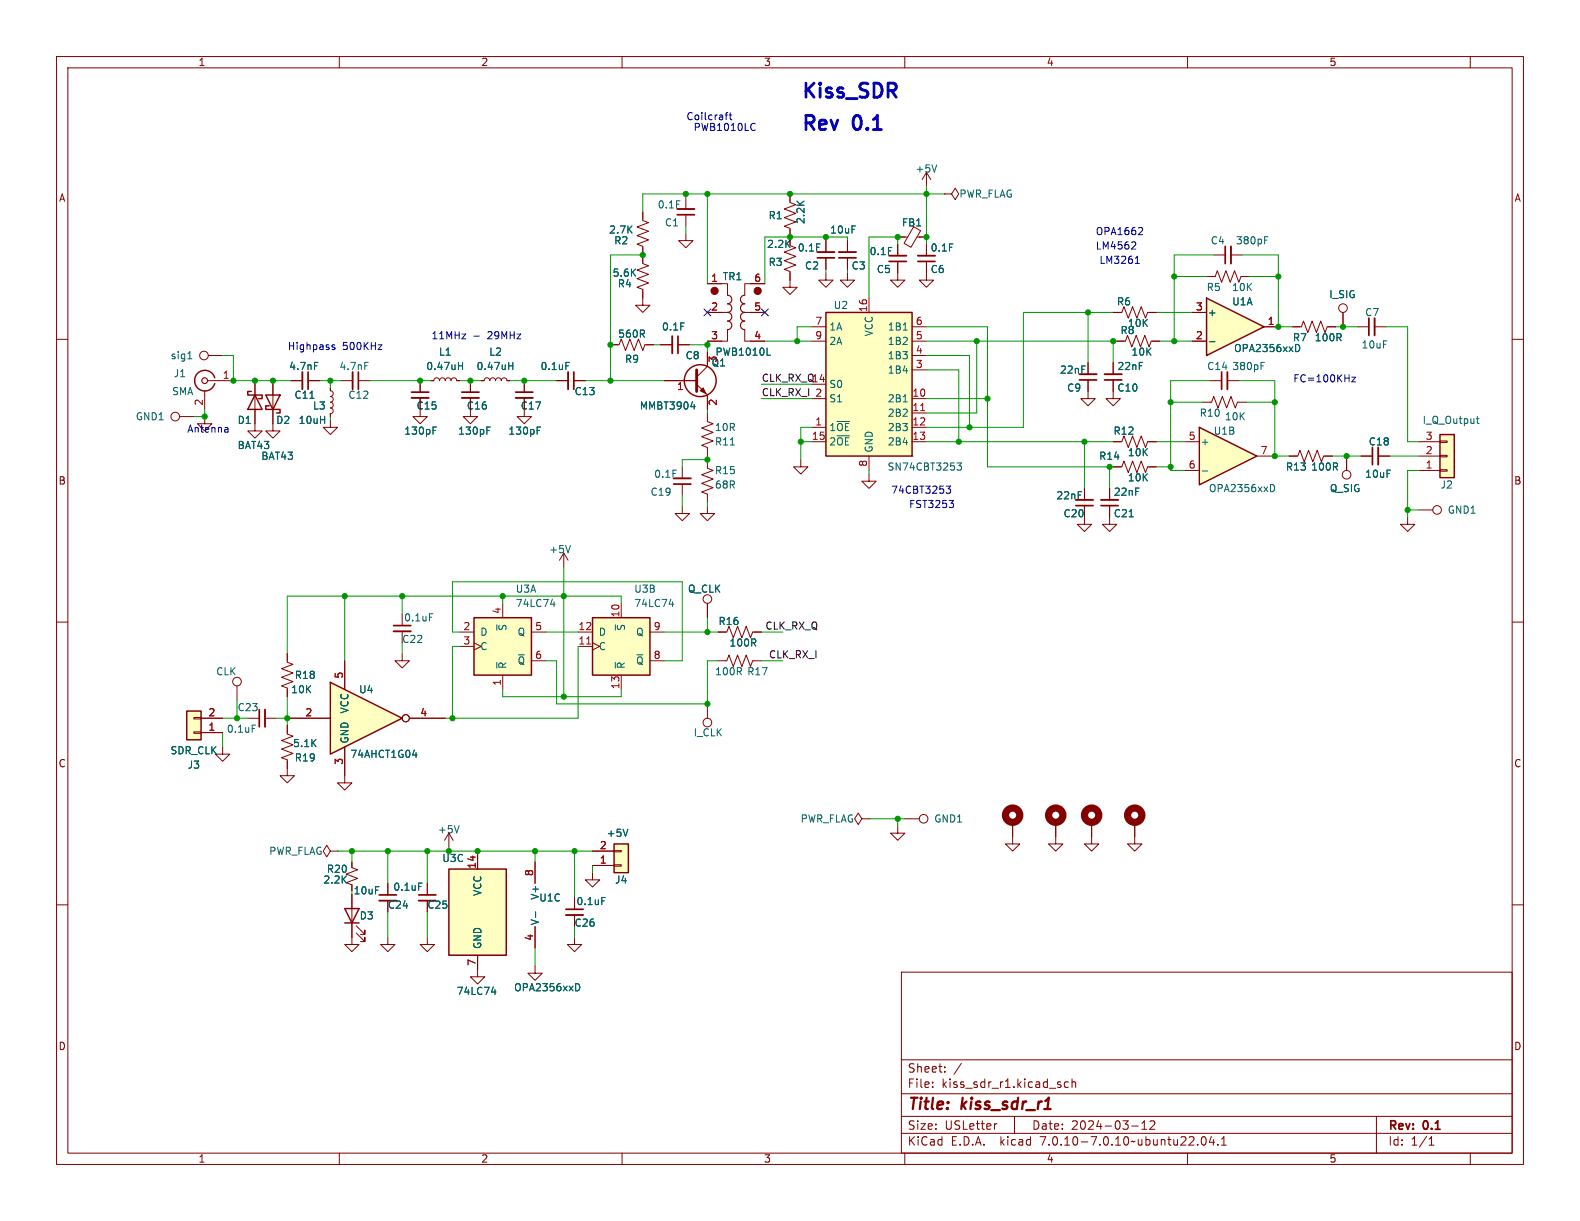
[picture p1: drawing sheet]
<svg xmlns="http://www.w3.org/2000/svg" width="279mm" height="216mm" viewBox="0 0 279 216" stroke-linecap="round" stroke-linejoin="round" font-family="sans-serif">
<g fill="none" stroke="#840000" stroke-width=".18">
<path d="M10 10h259.4v195.9h-259.4zM12 12h255.4v191.9h-255.4zM60 10v2M110 10v2M160 10v2M210 10v2M260 10v2M10 60h2M143.5 57.8h2.5M153.7 52.7v2.5M161.3 57.8h2.5M213.4 48.9h1.5l.4-1 .7 2 .8-2 .8 2 .7-2 .8 2 .4-1h1.5"/>
<path d="M228.6 57.8h1.5l.4-1 .8 2 .7-2 .8 2 .8-2 .7 2 .4-1h1.5M237.5 55.2v2.6M240 57.8h2.1M243.1 57.8h2M267.4 60h2M74.3 70.4v3.3h1.3l-1.3 1.2-1.3-1.2h1.3M74.3 67.3v2M83.2 70.4v3.3h1.3l-1.3 1.2-1.3-1.2h1.3M83.2 67.3v2M85.1 67.3h.5l.2-.4 .3-.1 .4 .2 .1 .3 .2-.4 .3-.1 .4 .2 .1 .3 .2-.4 .4-.1 .3 .2 .1 .3 .2-.4 .4-.1 .3 .2 .2 .3h.5M92.7 70.4v3.3h1.3l-1.3 1.2-1.3-1.2h1.3M92.7 67.3v2"/>
<path d="M98.4 67.3h2.1M101.5 67.3h2M143.5 75.6h2.5M143.5 70.5h2.5M143.5 78.1h2.5M143.5 67.9h2.5M143.5 60.3h2.5M161.3 75.6h2.5M161.3 70.5h2.5M161.3 73h2.5M161.3 78.1h2.5M161.3 65.4h2.5"/>
<path d="M161.3 62.9h2.5M161.3 60.3h2.5M192.4 64.1v2.1M192.4 67.2v2M196.8 64.1v2.1M196.8 67.2v2M197.5 60.3h1.5l.4-1 .8 2 .7-2 .8 2 .7-2 .8 2 .4-1h1.5M214 67.3h2M217 67.3h2.1M250.8 78.1h3.8M254.6 78h1.3v.2h-1.3zM99.7 97.8l-.8 1.3"/>
<path d="M99.7 97.8v2.5M99.7 97.8l.8 1.3M120.6 89.5v1.3h1.3l-1.3 1.3-1.2-1.3h1.2M120.6 82.6v2M120.6 85.6v2M153.7 83.8v1.3h1.2l-1.2 1.3-1.3-1.3h1.3M153.7 80.6v2.6M161.3 80.6h.1M191.8 89.4v3.3h1.2l-1.2 1.3-1.3-1.3h1.3M191.8 86.4v2M196.2 89.4v3.3h1.3l-1.3 1.3-1.3-1.3h1.3M196.2 86.4v2"/>
<path d="M228 80.6h1.5l.4-1 .7 2.1 .8-2.1 .8 2.1 .7-2.1 .8 2.1 .4-1.1h1.5M238.1 80.6v2.6M240.7 80.6h2M243.7 80.6h2M248.9 91.4v1.3h1.3l-1.3 1.3-1.3-1.3h1.3M250.8 90.2h2.6M250.8 83.2h3.8M250.8 80.6h3.8M254.6 80.5h1.3v.3h-1.3zM254.6 83.1h1.3v.2h-1.3zM10 110h2M50.8 115.6v1.5l1 .4-2 .7 2 .8-2 .8 2 .7-2 .8 1 .4v1.5"/>
<path d="M71.1 111.6v2.1M267.4 110h2M34.3 126.9h1.3v.2h-1.3zM34.3 129.4h1.3v.3h-1.3zM35.6 129.5h3.8M35.6 127h3.8M39.4 132.1v1.3h1.2l-1.2 1.2-1.3-1.2h1.3M41.9 121.3v2.5M43.8 127h2M46.9 127h2M50.8 128.3v1.5l1 .4-2 .7 2 .8-2 .8 2 .7-2 .8 1 .4v2.8h1.3l-1.3 1.2-1.3-1.2h1.3M61 137.2v1.2h1.2l-1.2 1.3-1.3-1.3h1.3"/>
<path d="M125.1 124.5v2.5M10 160h2M58.4 150.5l-.6-1-.7 1 .7 1 .6-1h1.3M59.7 150.5h.1M62.2 152.4v1l1 .4-2 .8 2 .7-2 .8 1 .4M75.6 156.2v2M79.4 147.3l-.8 1.3M79.4 147.3v2.6M79.4 147.3l.7 1.3M94.6 152.4v3.8M152.4 144.8l-.6-1-.7 1 .7 1 .6-1h1.3M153.7 144.8h.1"/>
<path d="M158.7 146.1v1.2h1.3l-1.3 1.3-1.2-1.3h1.2M160 144.8h2.6M179.1 145.4v3.8h1.2l-1.2 1.3-1.3-1.3h1.3M186.7 148v1.2h1.3l-1.3 1.3-1.3-1.3h1.3M193 145.4v3.8h1.3l-1.3 1.3-1.2-1.3h1.2M200.7 145.4v3.8h1.2l-1.2 1.3-1.3-1.3h1.3M267.4 160h2M94.6 170.8v1.3h1.3l-1.3 1.3-1.3-1.3h1.3M94.6 163.8v3.8M101.6 165.7v1.3h1.3l-1.3 1.3-1.3-1.3h1.3M159.4 171.9h108v32h-108zM159.4 197.4h108"/>
<path d="M159.4 193.4h108M159.4 187.4h108M164.9 192.1v.2M164.9 191.4v.1M167.1 189.4v.2M167.1 188.7v.1M170 188l-1.3 1.9M176.3 198.7l-.3 .1M179.4 197.4v3M187.6 191.9v.3M188.9 191.4l-.4-.1-.3 .3v.4l.2 .2h.5M189.6 191.4l.2-.1 .3 .1 .1 .9"/>
<path d="M189.6 190.8v1.5M200.1 199.1h1.2M201.9 199.7h.9M201.9 198.6l.5-.4v1.5M203.4 198.3l.5-.1 .2 .1 .1 .3-.9 1.1h.9M243.4 197.4v6.5M60 203.9v2M110 203.9v2M159.4 200.4h108M160 203.9v2M210 203.9v2M211.8 202.3v.2"/>
<path d="M212.6 201.1l.2-.1a.81 .81 0 0 1 .6 .6 .81 .81 0 0 1-.3 .8l-.2 .1a.81 .81 0 0 1-.3-1.4zM214.2 200.9l-.3 1.1h.9M214.6 201.5v1M215.4 202.3v.2M216 202.5h.9M216 201.4l.4-.4v1.5M252.7 202.5h.9M252.7 201.4l.4-.4v1.5M260 203.9v2"/>
<circle cx="237.5" cy="54.5" r=".76"/>
<circle cx="238.1" cy="83.9" r=".76"/>
<circle cx="254.1" cy="90.2" r=".76"/>
<circle cx="41.9" cy="120.5" r=".76"/>
<circle cx="125.1" cy="127.8" r=".76"/>
<circle cx="163.3" cy="144.8" r=".76"/>
</g>
<g fill="none" stroke="#006464" stroke-width=".18">
<path d="M159.7 58.4h.7M76.6 76.1h.4M76.6 75.5h.6M86.1 76.1h.4M86.1 75.5h.6M90 64.7h.7M90.7 64.1v1.2M95 76.1h.4M95 75.5h.6M100.1 64.1h.6M159.7 71.1h.7M223 64.1h.6"/>
<path d="M223 64.7h.4M261.1 74h.4M261.2 73.6v1.1l.3 .2M100.9 96.5l-.4 1.2M169.2 81.9h.8l-.4 .4 .4 .2v.5l-.2 .1h-.5M199.7 91.4h.7M75.9 108.5h.6M44.6 128.2h.6M74 156.2h.6M81.2 146l-.4 1.3M94.7 161.2v1M101.8 173.9a.64 .64 0 0 1 .7 .7 .64 .64 0 0 1-.7 .6"/>
</g>
<g fill="#ffffc2" stroke="#ffffc2" stroke-width=".18">
<path d="M146 55.2h15.3v25.4h-15.3z"/>
<path d="M254.6 76.8h2.6v7.7h-2.6z"/>
<path d="M33 125.7h2.6v5.1h-2.6z"/>
</g>
<path d="M146 55.2h15.3v25.4h-15.3zM254.6 76.8h2.6v7.7h-2.6zM33 125.7h2.6v5.1h-2.6z" fill="none" stroke="#840000" stroke-width=".25"/>
<path d="M162.8 72.6h.7" fill="none" stroke="#a90000" stroke-width=".18"/>
<g fill="none" stroke="#840000" stroke-width=".33">
<path d="M243.1 56.3v3M72.8 70.4h3M81.7 70.4h3M91.2 70.4h3M100.5 65.8v3M190.9 66.2h3M195.3 66.2h3.1M217 65.8v3M243.7 79.1v3.1M119.1 84.6h3.1M190.2 88.4h3.1M194.7 88.4h3"/>
<path d="M69.6 111.6h3M46.9 125.5v3M74 159.3h3.1"/>
</g>
<g fill="none" stroke="#840000" stroke-width=".3">
<path d="M242.1 56.3v3M72.8 69.3h3M81.7 69.3h3M91.2 69.3h3M101.5 65.8v3M190.9 67.2h3M195.3 67.2h3.1M216 65.8v3M242.7 79.1v3.1M119.1 85.6h3.1M190.2 89.4h3.1M194.7 89.4h3"/>
<path d="M69.6 110.6h3M45.8 125.5v3M74 158.2h3.1"/>
</g>
<g fill="none" stroke="#840000" stroke-width="1.3">
<circle cx="179.1" cy="144.1" r="1.27"/>
<circle cx="193" cy="144.1" r="1.27"/>
<circle cx="200.7" cy="144.1" r="1.27"/>
</g>
<path d="M213.4 52.7l10.1 5.1-10.1 5.1z" fill="#ffffc2"/>
<path d="M213.4 52.7l10.1 5.1-10.1 5.1zM108.6 149.2h2.5v5.1h-2.5z" fill="none" stroke="#840000" stroke-width=".25"/>
<path d="M210.8 55.2h2.6M223.5 57.8h2.6M210.8 60.3h2.6M104.8 154.3v1.3h1.2l-1.2 1.2-1.3-1.2h1.3M104.8 153h3.8M104.8 150.5h3.8M108.6 150.4h1.3v.2h-1.3zM108.6 152.9h1.3v.3h-1.3zM101.6 161.8v2" fill="none" stroke="#840000" stroke-width=".18"/>
<path d="M213.9 60.4h1M229.7 61.1a.66 .66 0 0 1 .1 .7 .66 .66 0 0 1-.7 .4M106.4 158.7h.6M111 146.6l-.4 1.3" fill="none" stroke="#006464" stroke-width=".18"/>
<path d="M100.1 161.8h3" fill="none" stroke="#840000" stroke-width=".33"/>
<path d="M100.1 160.8h3" fill="none" stroke="#840000" stroke-width=".3"/>
<path d="M108.6 149.2h2.5v5.1h-2.5z" fill="#ffffc2" stroke="#ffffc2" stroke-width=".18"/>
<path d="M58.4 120.7l12.7 6.3-12.7 6.4z" fill="#ffffc2"/>
<g fill="none" stroke="#840000" stroke-width=".25">
<path d="M38 66.8a1.81 1.81 0 0 0-2.8-1 1.81 1.81 0 0 0 0 3 1.81 1.81 0 0 0 2.8-1M44.4 69.2h-.6v.7h2.6v.6h-.7M45.1 69.9l1.3 2.5h-2.6zM83.8 109.2h10.2v10.2h-10.2zM104.8 109.2h10.1v10.2h-10.1zM58.4 120.7l12.7 6.3-12.7 6.4zM79.4 153.7h10.1v15.2h-10.1zM61 160.7h2.5l-1.3 2.5zM61 163.2h2.5"/>
<circle cx="123.8" cy="67.3" r="2.82"/>
</g>
<g fill="none" stroke="#840000" stroke-width=".18">
<path d="M113.7 37.5v1.5l1 .4-2.1 .7 2.1 .8-2.1 .8 2.1 .7-2.1 .8 1.1 .4v3l1 .4-2.1 .8 2.1 .7-2.1 .8 2.1 .7-2.1 .8 1.1 .4v2.8h1.2l-1.2 1.2-1.3-1.2h1.3M121.3 34.9v2.1M121.3 38v2M139.7 34.3v1.5l1 .4-2 .8 2 .7-2 .8 2 .7-2 .8 1 .4v2.8M121.3 41.3v1.2h1.3l-1.3 1.3-1.3-1.3h1.3M125.1 50.2h3.6v2M125.1 55.2h3.8M128.7 58.3v2h-3.6M131.4 55.2h3.9M131.7 58.3v2h3.6M135.3 50.2h-3.6v2M139.7 43.4l1 .4-2 .8 2 .7-2 .8 2 .8-2 .7 1 .4v2.8h1.3l-1.3 1.3-1.3-1.3h1.3"/>
<path d="M146 48.3v1.2h1.3l-1.3 1.3-1.2-1.3h1.2M146 42.5v2.1M146 45.6v2M149.9 48.3v1.2h1.2l-1.2 1.3-1.3-1.3h1.3M158.7 46.2v3.3h1.3l-1.3 1.3-1.2-1.3h1.2M158.7 43.2v2M158.7 41.9h1.8M161.6 40.1l1.2 .7-1.7 2.9-1.2-.7zM162.2 41.9h1.6M163.8 46.2v3.3h1.3l-1.3 1.3-1.2-1.3h1.2M163.8 43.2v2M214.6 45.1h2.1"/>
<path d="M217.7 45.1h2M31.7 73.7h2.6M36.2 73.7v1.2h1.3l-1.3 1.3-1.3-1.3h1.3M36.2 69.1v3.3M36.7 67.3h4.6M36.8 62.9h2.6M45.1 67.3v8.9h1.3l-1.3 1.3-1.3-1.3h1.3M48.3 74.9v1.3h1.2l-1.2 1.3-1.3-1.3h1.3M51.4 67.3h2.1M54.5 67.3h2M58.4 68.6v.5l.4 .1 .1 .4-.1 .4-.4 .1 .4 .2 .1 .3-.1 .4-.4 .1 .4 .2 .1 .3-.1 .4-.4 .1 .4 .2 .1 .4-.1 .3-.4 .2v.5M58.4 74.3v1.3h1.3l-1.3 1.2-1.3-1.2h1.3"/>
<path d="M60.3 67.3h2.1M63.4 67.3h2M76.2 67.3h.5l.2-.4 .3-.1 .4 .2 .1 .3 .2-.4 .3-.1 .4 .2 .1 .3 .2-.4 .4-.1 .3 .2 .2 .3 .1-.4 .4-.1 .3 .2 .2 .3h.5M107.9 61h1.6l.4-1.1 .7 2.1 .8-2.1 .7 2.1 .8-2.1 .8 2.1 .3-1h1.6M116.8 61h2.1M117.5 67.3h5.7M119.9 61h2M123.2 67.9l1.9 2v2.5M125.1 62.2v2.6l-1.9 1.9M192.4 69.2v1.3h1.3l-1.3 1.3-1.3-1.3h1.3M196.8 78.1h1.6l.4-1 .7 2 .8-2 .7 2 .8-2 .8 2 .3-1h1.6M212.7 71.1h1.5l.4-1 .8 2 .8-2 .7 2 .8-2 .7 2 .4-1h1.5"/>
<path d="M125.1 89.5v1.3h1.3l-1.3 1.3-1.3-1.3h1.3M125.1 81.3v1.5l1 .4-2 .7 2 .8-2 .8 2 .7-2 .8 1 .4v1.5M196.8 82.6h1.6l.4-1.1 .7 2.1 .8-2.1 .7 2.1 .8-2.1 .8 2.1 .3-1h1.6M61 116.8v5.1M71.1 115.6v1.2h1.3l-1.3 1.3-1.3-1.3h1.3M81.3 111.8h2.5M81.3 114.3h2.5M83.8 113.7l1.3 .6-1.3 .6M88.9 106.7v2.5M88.9 119.4v2.5M94 111.8h2.5M94 116.8h2.5"/>
<path d="M102.2 111.8h2.6M102.2 114.3h2.6M104.8 113.7l1.2 .6-1.2 .6M109.9 106.7v2.5M109.9 119.4v2.5M114.9 111.8h2.6M114.9 116.8h2.6M125.1 106.7v2.5M50.8 127h7.6M61 132.1v5.1M72.4 127h6.3M62.2 158.1v8.9h1.3l-1.3 1.3-1.2-1.3h1.2"/>
<path d="M68.6 156.2v2M84.5 151.1v2.6M186.7 145.4v2.6M63 165l1.5 1.5v-.8v.8h-.7M63 163.7l1.5 1.5v-.7v.7h-.7M68.6 165.7v1.3h1.2l-1.2 1.3-1.3-1.3h1.3M75.6 165.7v1.3h1.2l-1.2 1.3-1.3-1.3h1.3M84.5 168.9v3.8h1.2l-1.2 1.3-1.3-1.3h1.3"/>
<circle cx="31" cy="73.7" r=".76"/>
<circle cx="36.1" cy="62.9" r=".76"/>
<circle cx="125.1" cy="105.9" r=".76"/>
<circle cx="71.8" cy="127" r=".63"/>
</g>
<g fill="none" stroke="#006464" stroke-width=".18">
<path d="M223.6 42.5h.5M223.6 41.9h.6M33.2 63.4h.7M54.8 70.4h.7M55.6 64.1h.6M64.5 64.1h.6M81.1 64.7h.7M81.8 64.1v1.2M122.2 71.9h.7M122.8 71.5v.8M135.6 62.8h.7M87.9 117.1v1"/>
<path d="M97.4 106.8h.8M98 106.4v.9M108.8 117.1v1M118.3 106.8h.8M118.9 106.4v.9M73 133.5h.8M73.6 133.1v.8M86.9 175.4h.8M87.5 175v.8"/>
</g>
<circle cx="186.7" cy="144.1" r="1.27" fill="none" stroke="#840000" stroke-width="1.3"/>
<g fill="#ffffc2" stroke="#ffffc2" stroke-width=".18">
<path d="M79.4 153.7h10.1v15.2h-10.1z"/>
<path d="M83.8 109.2h10.2v10.2h-10.2z"/>
<path d="M104.8 109.2h10.1v10.2h-10.1z"/>
</g>
<path d="M119.8 37h3M118.9 59.4v3.1M144.5 44.6h3.1M157.2 45.2h3.1M162.3 45.2h3.1M217.7 43.6v3M53.5 65.8v3M62.4 65.8v3M67.1 159.3h3" fill="none" stroke="#840000" stroke-width=".33"/>
<path d="M119.8 38h3M119.9 59.4v3.1M144.5 45.6h3.1M157.2 46.2h3.1M162.3 46.2h3.1M216.7 43.6v3M54.5 65.8v3M63.4 65.8v3M67.1 158.2h3" fill="none" stroke="#840000" stroke-width=".3"/>
<g fill="#840000" stroke="#840000" stroke-width=".18">
<path d="M123.8 69.1l.5-.5 .5 1z"/>
<circle cx="126.4" cy="51.4" r=".63"/>
<circle cx="134" cy="51.4" r=".63"/>
</g>
<g fill="none" stroke="#840000" stroke-width=".2">
<path d="M128.7 52.2a.76 .76 0 0 1 .7 .8 .76 .76 0 0 1-.7 .7 .76 .76 0 0 1 .7 .8 .76 .76 0 0 1-.7 .7 .76 .76 0 0 1 .7 .8 .76 .76 0 0 1-.7 .8 .76 .76 0 0 1 .7 .7 .76 .76 0 0 1-.7 .8M131.7 52.2a.76 .76 0 0 0-.8 .8 .76 .76 0 0 0 .8 .7 .76 .76 0 0 0-.8 .8 .76 .76 0 0 0 .8 .7 .76 .76 0 0 0-.8 .8 .76 .76 0 0 0 .8 .8 .76 .76 0 0 0-.8 .7 .76 .76 0 0 0 .8 .8"/>
<circle cx="36.2" cy="67.3" r=".51"/>
</g>
<path d="M123.2 65.4v3.8" fill="none" stroke="#840000" stroke-width=".51"/>
<path d="M103.7 113.9h.8" fill="none" stroke="#a90000" stroke-width=".18"/>
<path d="M212.1 75.6l10.1 5-10.1 5.1z" fill="#ffffc2"/>
<path d="M47 69.9h2.5l-1.2 2.5zM47.6 71.8h-.6v.6h2.5v.6h-.6M212.1 75.6l10.1 5-10.1 5.1z" fill="none" stroke="#840000" stroke-width=".25"/>
<g fill="none" stroke="#840000" stroke-width=".18">
<path d="M113.7 37.5v1.2M139.7 34.3v1.3M163.8 30.5l-.7 1.3M163.8 30.5v2.5M163.8 30.5l.8 1.3M167 34.3h1.3l.6 1 .6-1-.6-1-.6 1M167 34.3h.1M113.7 43.8v2.6M113.7 51.4v1.3M125.1 55.2h2.5M125.1 50.2h2.5M132.7 55.2h2.6"/>
<path d="M132.7 50.2h2.6M139.7 40.6v2.6M139.7 48.3v1.2M146 42.5v2.1M146 45.6v2M149.9 42.5v2.1M149.9 45.6v2M158.7 41.9h1.3M158.7 43.2v2M158.7 46.2v2.1M162.6 41.9h1.2M163.8 43.2v2"/>
<path d="M163.8 46.2v2.1M196.8 55.2h1.6l.4-1 .7 2.1 .8-2.1 .7 2.1 .8-2.1 .8 2.1 .3-1.1h1.6M210.8 55.2h2.6M223.5 57.8h2.6M228.6 57.8h1.3M234.9 57.8h1.3M237.5 55.2v2.6M45.1 67.3v2.6M45.1 72.4v2.5M48.3 67.3v7.6M51.4 67.3h2.1M54.5 67.3h2"/>
<path d="M58.4 68.6v.5M58.4 73.2v.5M74.3 67.3v2M74.3 70.4v2M76.2 67.3h.5M80.8 67.3h.5M83.2 67.3v2M83.2 70.4v2M85.1 67.3h.5M89.7 67.3h.5M92.7 67.3v2M92.7 70.4v2"/>
<path d="M98.4 67.3h2.1M101.5 67.3h2M107.9 61h1.3M114.3 61h1.3M116.8 61h2.1M117.5 67.3h5.7M119.9 61h2M125.1 73v1.5l1 .4-2 .8 2 .8-2 .7 2 .8-2 .7 1 .4v1.5M125.1 62.2v2.6M125.1 69.9v2.5M125.1 60.3h2.5M132.7 60.3h2.6"/>
<path d="M192.4 64.1v2.1M192.4 67.2v2M196.8 67.2v3.3h1.3l-1.3 1.3-1.2-1.3h1.2M196.8 78.1h1.3M196.8 64.1v2.1M197.5 60.3h1.3M203.2 78.1h1.3M203.8 60.3h1.3M209.5 78.1h2.6M210.8 60.3h2.6M141.6 81.3v1.3h1.3l-1.3 1.2-1.3-1.2h1.3M191.8 86.4v2"/>
<path d="M191.8 89.4v2M196.2 86.4v2M196.2 89.4v2M196.8 82.6h1.3M203.2 82.6h1.3M209.5 83.2h2.6M222.2 80.6h2.6M228 80.6h1.2M234.3 80.6h1.3M238.1 80.6v2.6M240.7 80.6h2M243.7 80.6h2"/>
<path d="M50.8 115.6v1.2M61 116.8v5.1M125.1 106.7v2.5M127 111.8h1.5l.4-1.1 .8 2.1 .7-2.1 .8 2.1 .8-2.1 .7 2.1 .4-1h1.5M127 116.8h1.5l.4-1 .8 2.1 .7-2.1 .8 2.1 .8-2.1 .7 2.1 .4-1.1h1.5M35.6 127h3.8M35.6 129.5h3.8M50.8 121.9v1.3M50.8 128.3v1.2M50.8 134.6v1.3M50.8 127h7.6M61 132.1v5.1"/>
<path d="M72.4 127h6.3M62.2 152.4v1M62.2 158.1v2.6M68.6 156.2v2M75.6 156.2v2M84.5 151.1v2.6M94.6 152.4v3.8M104.8 153h3.8M104.8 150.5h3.8M179.1 145.4v2.6M186.7 145.4v2.6M193 145.4v2.6"/>
<path d="M200.7 145.4v2.6M62.2 163.2v2.5M84.5 168.9v2.6M94.6 163.8v3.8M101.6 161.8v2"/>
<circle cx="71.8" cy="127" r=".63"/>
</g>
<g fill="none" stroke="#006464" stroke-width=".18">
<path d="M165.6 29.2l-.4 1.2M54.8 70.4h.7M55.6 64.1h.6M76.6 76.1h.4M76.6 75.5h.6M81.1 64.7h.7M81.8 64.1v1.2M86.1 76.1h.4M86.1 75.5h.6M90 64.7h.7M90.7 64.1v1.2M95 76.1h.4"/>
<path d="M95 75.5h.6M100.1 64.1h.6M122.2 71.9h.7M122.8 71.5v.8M129.1 78.7h.8M135.6 62.8h.7M213.9 60.4h1M229.7 61.1a.66 .66 0 0 1 .1 .7 .66 .66 0 0 1-.7 .4M199.7 91.4h.7M212.6 83.3h1M224.7 85.7a.64 .64 0 0 1 .7 .6 .64 .64 0 0 1-.7 .6M73 133.5h.8"/>
<path d="M73.6 133.1v.8M74 156.2h.6M106.4 158.7h.6M111 146.6l-.4 1.3M86.9 175.4h.8M87.5 175v.8M94.7 161.2v1M101.8 173.9a.64 .64 0 0 1 .7 .7 .64 .64 0 0 1-.7 .6"/>
</g>
<path d="M148.3 44.6h3.1" fill="none" stroke="#840000" stroke-width=".33"/>
<path d="M148.3 45.6h3.1" fill="none" stroke="#840000" stroke-width=".3"/>
<g fill="none" stroke="#0000c2" stroke-width=".18">
<path d="M128.7 19.9l-.3 .2v1.1M129.1 19.9v1.1l.3 .2M128.2 20.3h.5M128.9 20.3h.5M133.3 21.8l.2 .1M133.5 23l-.2 .1M83.8 59.4h1M200.3 42.8h.4l.2 .3-.8 .9h.8M200.8 46.6h.7M200.9 45.6l.2-.3v1.3M201.8 40.2l.3 .3-.1 .3-.7 .7h.8M40.1 75.6l.2 .2v.6"/>
<path d="M40.3 76.4h-.4M40.3 75.9h-.4M58.7 61.2l.5 .4-.1 .2h-.4M59.2 61h-.3l-.2 .2M66.9 61h.6l-.6 .8h.6M239 66.7h.7l-.7 .8h.7M167.3 85.9h.8l-.4 .5 .3 .2v.5l-.1 .1h-.5M167.8 88.5h.8l-.4 .5M168.4 89l.2 .2v.3l-.2 .3"/>
</g>
<g fill="none" stroke="#009600" stroke-width=".18">
<path d="M121.3 34.3v.6M125.1 34.3v15.9M163.8 33v10.2M167 34.3h-53.3v3.2M113.7 45.1h-5.8v22.2M121.3 40v1.3M143.5 57.8h-2.5v2.5M146 41.9v.6M146 47.6v.7M149.9 42.5v-.6h-14.6v8.3M149.9 47.6v.7M158.7 43.2v-1.3h-5v10.8"/>
<path d="M163.8 57.8h10.8v24.8h22.2M192.4 55.2v8.9M196.8 55.2h-15.8v20.4h-17.2M204.5 55.2h6.3M207.6 48.9h5.8M214.6 45.1h-7v15.2M219.7 45.1h6.4v12.7h2.5M221 48.9h5.1M236.2 57.8h3.8M245.1 57.8h3.8v20.3h1.9M36.2 72.4v1.3h-1.9M39.4 62.9h1.9v4.4h10.1"/>
<path d="M56.5 67.3h3.8M58.4 67.3v1.3M58.4 73.7v.6M65.4 67.3h10.8M81.3 67.3h3.8M90.2 67.3h8.2M103.5 67.3h14M115.6 61h1.2M121.9 61h3.2M125.1 60.3v1.9M125.1 72.4v.6M134.6 70.5h8.9"/>
<path d="M134.6 67.9h8.9M135.3 60.3h8.2M141.6 78.1h1.9M143.5 75.6h-1.9v5.7M163.8 78.1h33M163.8 62.9h7.6v12.7M163.8 60.3h33.7M163.8 65.4h5.7v12.7M163.8 70.5h10.8M172.7 60.3v12.7h-8.9M191.8 78.1v8.3M196.8 60.3v3.8"/>
<path d="M204.5 78.1h5M205.1 60.3h5.7M207 71.1h5.7M214 67.3h-7v15.9h2.5M219.1 67.3h6.3v13.3M220.3 71.1h5.1M120.6 87.6v1.9M125.1 80.6v.7h-4.5v1.3M125.1 88.9v.6M153.7 83.2v.6M196.2 82.6v3.8M204.5 82.6h2.5"/>
<path d="M224.8 80.6h3.2M235.6 80.6h5.1M245.7 80.6h5.1M248.9 90.2h1.9M250.8 83.2h-1.9v8.2M61 105.4v11.4M71.1 105.4v3.2M71.1 113.7v1.9M81.3 111.8h-1.3v-8.9h40.6v13.9h-3.1M81.3 114.3h-1.3v12.7M88.9 105.4v1.3M96.5 116.8h1.9v7.7h26.7v-7.7h1.9"/>
<path d="M96.5 111.8h5.7M99.7 100.3v22.9M102.2 114.3v12.7h-23.5M109.9 106.7v-1.3h-59.1v10.2M117.5 111.8h9.5M125.1 109.2v2.6M134.6 116.8h3.8M134.6 111.8h3.8M39.4 127h4.4M39.4 129.5v2.6M41.9 123.8v3.2M48.9 127h1.9"/>
<path d="M50.8 123.2v5.1M88.9 121.9v1.3h21v-1.3M59.7 150.5h45.1M62.2 150.5v1.9M68.6 150.5v5.7M75.6 150.5v5.7M79.4 149.9v.6M84.5 150.5v.6M94.6 150.5v1.9M101.6 150.5v8.3M104.8 153v1.3M153.7 144.8h6.3"/>
<path d="M158.7 144.8v1.3M68.6 161.3v4.4M75.6 161.3v4.4M94.6 167.6v3.2M101.6 163.8v1.9"/>
</g>
<path d="M124.5 54.6l1.2 1.3M125.7 54.6l-1.2 1.3M134.6 54.6l1.3 1.3M135.9 54.6l-1.3 1.3" fill="none" stroke="#000084" stroke-width=".18"/>
<g fill="#009600" stroke="#009600" stroke-width=".18">
<circle cx="113.7" cy="45.1" r=".46"/>
<circle cx="107.9" cy="61" r=".46"/>
<circle cx="121.3" cy="34.3" r=".46"/>
<circle cx="139.7" cy="41.9" r=".46"/>
<circle cx="139.7" cy="34.3" r=".46"/>
<circle cx="146" cy="41.9" r=".46"/>
<circle cx="125.1" cy="34.3" r=".46"/>
<circle cx="163.8" cy="34.3" r=".46"/>
<circle cx="125.1" cy="61" r=".46"/>
<circle cx="141" cy="60.3" r=".46"/>
<circle cx="141.6" cy="78.1" r=".46"/>
<circle cx="125.1" cy="81.3" r=".46"/>
<circle cx="125.1" cy="111.8" r=".46"/>
<circle cx="125.1" cy="124.5" r=".46"/>
<circle cx="158.7" cy="144.8" r=".46"/>
<circle cx="62.2" cy="150.5" r=".46"/>
<circle cx="84.5" cy="150.5" r=".46"/>
<circle cx="94.6" cy="150.5" r=".46"/>
<circle cx="68.6" cy="150.5" r=".46"/>
<circle cx="75.6" cy="150.5" r=".46"/>
<circle cx="101.6" cy="150.5" r=".46"/>
<circle cx="79.4" cy="150.5" r=".46"/>
<circle cx="92.7" cy="67.3" r=".46"/>
<circle cx="88.9" cy="105.4" r=".46"/>
<circle cx="83.2" cy="67.3" r=".46"/>
<circle cx="74.3" cy="67.3" r=".46"/>
<circle cx="107.9" cy="67.3" r=".46"/>
<circle cx="50.8" cy="127" r=".46"/>
<circle cx="71.1" cy="105.4" r=".46"/>
<circle cx="41.9" cy="127" r=".46"/>
<circle cx="61" cy="105.4" r=".46"/>
<circle cx="99.7" cy="105.4" r=".46"/>
<circle cx="99.7" cy="123.2" r=".46"/>
<circle cx="80" cy="127" r=".46"/>
<circle cx="48.3" cy="67.3" r=".46"/>
<circle cx="41.3" cy="67.3" r=".46"/>
<circle cx="58.4" cy="67.3" r=".46"/>
<circle cx="36.2" cy="73.7" r=".46"/>
<circle cx="45.1" cy="67.3" r=".46"/>
<circle cx="207" cy="71.1" r=".46"/>
<circle cx="207" cy="82.6" r=".46"/>
<circle cx="207.6" cy="60.3" r=".46"/>
<circle cx="196.2" cy="82.6" r=".46"/>
<circle cx="226.1" cy="48.9" r=".46"/>
<circle cx="225.4" cy="71.1" r=".46"/>
<circle cx="207.6" cy="48.9" r=".46"/>
<circle cx="237.5" cy="57.8" r=".46"/>
<circle cx="226.1" cy="57.8" r=".46"/>
<circle cx="238.1" cy="80.6" r=".46"/>
<circle cx="248.9" cy="90.2" r=".46"/>
<circle cx="225.4" cy="80.6" r=".46"/>
<circle cx="196.8" cy="60.3" r=".46"/>
<circle cx="191.8" cy="78.1" r=".46"/>
<circle cx="192.4" cy="55.2" r=".46"/>
<circle cx="158.7" cy="41.9" r=".46"/>
<circle cx="163.8" cy="41.9" r=".46"/>
<circle cx="171.4" cy="75.6" r=".46"/>
<circle cx="169.5" cy="78.1" r=".46"/>
<circle cx="174.6" cy="70.5" r=".46"/>
<circle cx="172.7" cy="60.3" r=".46"/>
</g>
<g font-size="3.5" fill="#0000c2">
<text x="141.6" y="17.5">Kiss_SDR</text>
<text x="141.6" y="23.2">Rev</text>
<text x="151.1" y="23.2">0.1</text>
</g>
<g font-size="2.8" fill="#840000">
<text x="160.4" y="196.8">Title:</text>
<text x="170.1" y="196.8">kiss_sdr_r1</text>
</g>
<g font-size="2.1" fill="#840000">
<text x="160.4" y="189.9">Sheet:</text>
<text x="160.4" y="192.6">File:</text>
<text x="166.5" y="192.6">kiss_sdr_r1.kicad_sch</text>
<text x="160.4" y="202.8">KiCad</text>
<text x="160.4" y="200">Size:</text>
<text x="167.1" y="200">USLetter</text>
<text x="168.1" y="202.8">E.D.A.</text>
<text x="177" y="202.8">kicad</text>
<text x="182.4" y="200">Date:</text>
<text x="184.2" y="202.8">7.0.10-7.0.10~ubuntu22.04.1</text>
<text x="189.4" y="200">2024-03-12</text>
<text x="245.4" y="200.2">Rev:</text>
<text x="245.4" y="202.8">Id:</text>
<text x="249.5" y="202.8">1/1</text>
<text x="251.8" y="200.2">0.1</text>
</g>
<g font-size="1.8" fill="#840000">
<text x="35" y="11.9">1</text>
<text x="85" y="11.9">2</text>
<text x="135" y="11.9">3</text>
<text x="185" y="11.9">4</text>
<text x="235" y="11.9">5</text>
<text x="10.3" y="35.9">A</text>
<text x="267.7" y="35.9">A</text>
<text x="10.3" y="85.9">B</text>
<text x="267.7" y="85.9">B</text>
<text x="10.3" y="135.9">C</text>
<text x="267.7" y="135.9">C</text>
<text x="68.5" y="160.9">C24</text>
<text x="75.5" y="160.9">C25</text>
<text x="101.8" y="160.2">0.1uF</text>
<text x="10.3" y="185.9">D</text>
<text x="267.7" y="185.9">D</text>
<text x="35" y="205.8">1</text>
<text x="85" y="205.8">2</text>
<text x="135" y="205.8">3</text>
<text x="185" y="205.8">4</text>
<text x="235" y="205.8">5</text>
</g>
<g font-size="1.8" fill="#0000c2">
<text x="121.3" y="21.3">Coilcraft</text>
<text x="122.6" y="23.2">PWB1010LC</text>
<text x="193.7" y="41.7">OPA1662</text>
<text x="193.7" y="44.2">LM4562</text>
<text x="194.3" y="46.7">LM3261</text>
<text x="50.8" y="62">Highpass</text>
<text x="60.6" y="62">500KHz</text>
<text x="76.2" y="60.1">11MHz</text>
<text x="86.3" y="60.1">29MHz</text>
<text x="228.6" y="67.7">FC=100KHz</text>
<text x="33" y="76.6">Antenna</text>
<text x="157.5" y="87.4">74CBT3253</text>
<text x="160.7" y="89.9">FST3253</text>
</g>
<g font-size="1.8" fill="#006464">
<text x="161.8" y="30.7">+5V</text>
<text x="169.6" y="35.2">PWR_FLAG</text>
<text x="107.6" y="41.5">2.7K</text>
<text x="116.2" y="37.1">0.1F</text>
<text x="117.5" y="40.2">C1</text>
<text x="135.8" y="39">R1</text>
<text x="142.5" y="39.7" transform="rotate(-90 142.5 39.7)">2.2K</text>
<text x="146.7" y="41.5">10uF</text>
<text x="159.4" y="40.2">FB1</text>
<text x="108.5" y="43.4">R2</text>
<text x="135.5" y="44">2.2K</text>
<text x="135.8" y="47.2">R3</text>
<text x="141" y="44.7">0.1F</text>
<text x="142.2" y="47.9">C2</text>
<text x="150.5" y="47.9">C3</text>
<text x="153.7" y="45.3">0.1F</text>
<text x="164.5" y="44.7">0.1F</text>
<text x="214" y="43.4">C4</text>
<text x="218.4" y="43.4">380pF</text>
<text x="108.2" y="49.1">5.6K</text>
<text x="109.1" y="51">R4</text>
<text x="154.9" y="48.5">C5</text>
<text x="164.5" y="48.5">C6</text>
<text x="213.3" y="51.7">R5</text>
<text x="217.8" y="51.7">10K</text>
<text x="235" y="52.9">I_SIG</text>
<text x="109.2" y="59.9">560R</text>
<text x="117" y="58.6">0.1F</text>
<text x="146.6" y="58.6">1A</text>
<text x="147.3" y="54.8">U2</text>
<text x="154.5" y="59.6" transform="rotate(-90 154.5 59.6)">VCC</text>
<text x="156.9" y="58.6">1B1</text>
<text x="197.4" y="54.2">R6</text>
<text x="198" y="59.3">R8</text>
<text x="199.3" y="58">10K</text>
<text x="213.5" y="56.1">+</text>
<text x="217.8" y="54.2">U1A</text>
<text x="241.3" y="56.1">C7</text>
<text x="30.1" y="63.7">sig1</text>
<text x="51" y="65.6">4.7nF</text>
<text x="59.9" y="65.6">4.7nF</text>
<text x="75.3" y="65.6">0.47uH</text>
<text x="77.5" y="63.1">L1</text>
<text x="84.2" y="65.6">0.47uH</text>
<text x="86.4" y="63.1">L2</text>
<text x="95.5" y="65.6">0.1uF</text>
<text x="110.4" y="64.4">R9</text>
<text x="121.1" y="63.7">C8</text>
<text x="125.7" y="65">Q1</text>
<text x="126.4" y="63.1">PWB1010L</text>
<text x="146.6" y="61.2">2A</text>
<text x="156.9" y="63.7">1B3</text>
<text x="156.9" y="61.2">1B2</text>
<text x="197.5" y="65.6">22nF</text>
<text x="200" y="63.1">10K</text>
<text x="213.4" y="65.6">C14</text>
<text x="217.8" y="65.6">380pF</text>
<text x="218.1" y="62.5">OPA2356xxD</text>
<text x="228.5" y="60.6">R7</text>
<text x="232.4" y="60.6">100R</text>
<text x="240.7" y="61.8">10uF</text>
<text x="30.3" y="70.1">SMA</text>
<text x="30.6" y="66.9">J1</text>
<text x="52" y="70.7">C11</text>
<text x="61.5" y="70.7">C12</text>
<text x="101.5" y="70.1">C13</text>
<text x="146.6" y="68.8">S0</text>
<text x="146.6" y="71.3">S1</text>
<text x="156.9" y="71.3">2B1</text>
<text x="156.9" y="66.3">1B4</text>
<text x="187.3" y="66.3">22nF</text>
<text x="188.6" y="69.4">C9</text>
<text x="197.5" y="69.4">C10</text>
<text x="23.9" y="74.5">GND1</text>
<text x="41.9" y="75.2">D1</text>
<text x="48.7" y="75.2">D2</text>
<text x="52.7" y="75.2">10uH</text>
<text x="55.3" y="72.6">L3</text>
<text x="71.4" y="77.1">130pF</text>
<text x="73.6" y="72.6">C15</text>
<text x="80.9" y="77.1">130pF</text>
<text x="82.5" y="72.6">C16</text>
<text x="89.8" y="77.1">130pF</text>
<text x="92" y="72.6">C17</text>
<text x="113" y="72.6">MMBT3904</text>
<text x="126.3" y="76.4">10R</text>
<text x="146.6" y="76.4">1~{OE}</text>
<text x="156.9" y="73.9">2B2</text>
<text x="156.9" y="76.4">2B3</text>
<text x="196.8" y="77.1">R12</text>
<text x="212" y="73.9">R10</text>
<text x="214.5" y="77.1">U1B</text>
<text x="216.5" y="74.5">10K</text>
<text x="251.5" y="75.2">I_Q_Output</text>
<text x="41.9" y="79.6">BAT43</text>
<text x="46.1" y="81.5">BAT43</text>
<text x="126.3" y="79">R11</text>
<text x="146.6" y="79">2~{OE}</text>
<text x="154.5" y="80.1" transform="rotate(-90 154.5 80.1)">GND</text>
<text x="156.9" y="83.4">SN74CBT3253</text>
<text x="156.9" y="79">2B4</text>
<text x="194.3" y="81.5">R14</text>
<text x="199.3" y="80.9">10K</text>
<text x="212.2" y="79">+</text>
<text x="227.3" y="83.4">R13</text>
<text x="231.8" y="83.4">100R</text>
<text x="241.9" y="79">C18</text>
<text x="114.9" y="87.9">C19</text>
<text x="115.6" y="84.7">0.1F</text>
<text x="126.3" y="84">R15</text>
<text x="126.3" y="86.6">68R</text>
<text x="186.7" y="88.5">22nF</text>
<text x="196.9" y="87.9">22nF</text>
<text x="199.3" y="85.3">10K</text>
<text x="213.7" y="87.2">OPA2356xxD</text>
<text x="235.1" y="87.2">Q_SIG</text>
<text x="241.3" y="84.7">10uF</text>
<text x="254.6" y="86.6">J2</text>
<text x="188" y="91.7">C20</text>
<text x="196.9" y="91.7">C21</text>
<text x="255.9" y="91">GND1</text>
<text x="97" y="98">+5V</text>
<text x="91.1" y="105">U3A</text>
<text x="91.1" y="107.5">74LC74</text>
<text x="112.1" y="105">U3B</text>
<text x="112.1" y="107.5">74LC74</text>
<text x="121.6" y="105">Q_CLK</text>
<text x="71" y="113.9">C22</text>
<text x="71.4" y="110.1">0.1uF</text>
<text x="84.8" y="112.6">D</text>
<text x="89.8" y="111.6" transform="rotate(-90 89.8 111.6)">~{S}</text>
<text x="91.4" y="112.6">Q</text>
<text x="105.8" y="112.6">D</text>
<text x="110.7" y="111.6" transform="rotate(-90 110.7 111.6)">~{S}</text>
<text x="112.4" y="112.6">Q</text>
<text x="127" y="110.7">R16</text>
<text x="38.1" y="119.6">CLK</text>
<text x="84.8" y="115.2">C</text>
<text x="89.8" y="118.4" transform="rotate(-90 89.8 118.4)">~{R}</text>
<text x="91.4" y="117.7">~{Q}</text>
<text x="105.8" y="115.2">C</text>
<text x="110.7" y="118.4" transform="rotate(-90 110.7 118.4)">~{R}</text>
<text x="112.4" y="117.7">~{Q}</text>
<text x="126.4" y="119.6">100R</text>
<text x="128.9" y="114.5">100R</text>
<text x="132" y="119.6">R17</text>
<text x="41.9" y="126">C23</text>
<text x="51.4" y="122.8">10K</text>
<text x="52" y="120.2">R18</text>
<text x="63.4" y="122.8">U4</text>
<text x="40" y="129.8">0.1uF</text>
<text x="61.8" y="131.6" transform="rotate(-90 61.8 131.6)">GND</text>
<text x="61.8" y="126.3" transform="rotate(-90 61.8 126.3)">VCC</text>
<text x="122.6" y="130.4">I_CLK</text>
<text x="30" y="133.6">SDR_CLK</text>
<text x="33.1" y="136.1">J3</text>
<text x="51.7" y="132.3">5.1K</text>
<text x="52" y="134.8">R19</text>
<text x="61.9" y="134.2">74AHCT1G04</text>
<text x="77.3" y="147.5">+5V</text>
<text x="107.2" y="148.2">+5V</text>
<text x="141.5" y="145.6">PWR_FLAG</text>
<text x="165.1" y="145.6">GND1</text>
<text x="47.5" y="151.4">PWR_FLAG</text>
<text x="57.7" y="154.5">R20</text>
<text x="78.1" y="152.6">U3C</text>
<text x="57.1" y="156.4">2.2K</text>
<text x="62.4" y="158.3">10uF</text>
<text x="69.5" y="157.7">0.1uF</text>
<text x="85.3" y="158.5" transform="rotate(-90 85.3 158.5)">VCC</text>
<text x="95.3" y="159.6">U1C</text>
<text x="95.5" y="159.2" transform="rotate(-90 95.5 159.2)">V+</text>
<text x="108.7" y="156.4">J4</text>
<text x="63.5" y="162.8">D3</text>
<text x="85.3" y="167.9" transform="rotate(-90 85.3 167.9)">GND</text>
<text x="95.5" y="163.7" transform="rotate(-90 95.5 163.7)">V-</text>
<text x="101.5" y="164.1">C26</text>
<text x="80.7" y="176.1">74LC74</text>
<text x="90.8" y="175.5">OPA2356xxD</text>
</g>
<g font-size="1.8" fill="#a90000">
<text x="125.7" y="49.9">1 TR1</text>
<text x="133.3" y="49.9">6</text>
<text x="125.7" y="55">2</text>
<text x="133.3" y="55">5</text>
<text x="144.1" y="57.5">7</text>
<text x="153.4" y="55.3" transform="rotate(-90 153.4 55.3)">16</text>
<text x="161.9" y="57.5">6</text>
<text x="211.4" y="55">3</text>
<text x="224.1" y="57.5">1</text>
<text x="125.7" y="60.1">3</text>
<text x="127.1" y="64.2" transform="rotate(-90 127.1 64.2)">3</text>
<text x="133.3" y="60.1">4</text>
<text x="144.1" y="60.1">9</text>
<text x="161.9" y="65.2">3</text>
<text x="161.9" y="62.6">4</text>
<text x="161.9" y="60.1">5</text>
<text x="211.4" y="60.1">2</text>
<text x="35.9" y="71.8" transform="rotate(-90 35.9 71.8)">2</text>
<text x="39.3" y="67.1">1</text>
<text x="119.6" y="69.3">1</text>
<text x="127.1" y="71.8" transform="rotate(-90 127.1 71.8)">2</text>
<text x="161.2" y="70.2">10</text>
<text x="143.5" y="77.9">15</text>
<text x="144.1" y="75.3">1</text>
<text x="161.2" y="72.8">11</text>
<text x="161.2" y="75.3">12</text>
<text x="161.2" y="77.9">13</text>
<text x="210.1" y="77.9">5</text>
<text x="252" y="77.9">3</text>
<text x="153.4" y="82.6" transform="rotate(-90 153.4 82.6)">8</text>
<text x="210.1" y="82.9">6</text>
<text x="222.8" y="80.4">7</text>
<text x="252" y="82.9">1</text>
<text x="252" y="80.4">2</text>
<text x="81.8" y="111.5">2</text>
<text x="88.6" y="108.7" transform="rotate(-90 88.6 108.7)">4</text>
<text x="94.5" y="111.5">5</text>
<text x="102.2" y="111.5">12</text>
<text x="109.6" y="109.3" transform="rotate(-90 109.6 109.3)">10</text>
<text x="115.5" y="111.5">9</text>
<text x="81.8" y="114">3</text>
<text x="94.5" y="116.6">6</text>
<text x="102.2" y="114">11</text>
<text x="115.5" y="116.6">8</text>
<text x="60.7" y="120.1" transform="rotate(-90 60.7 120.1)">5</text>
<text x="88.6" y="121.4" transform="rotate(-90 88.6 121.4)">1</text>
<text x="109.6" y="122" transform="rotate(-90 109.6 122)">13</text>
<text x="36.8" y="129.3">1</text>
<text x="36.8" y="126.7">2</text>
<text x="53.9" y="126.7">2</text>
<text x="74.2" y="126.7">4</text>
<text x="60.7" y="135.3" transform="rotate(-90 60.7 135.3)">3</text>
<text x="84.2" y="153.7" transform="rotate(-90 84.2 153.7)">14</text>
<text x="94.4" y="155" transform="rotate(-90 94.4 155)">8</text>
<text x="106" y="152.8">1</text>
<text x="106" y="150.2">2</text>
<text x="94.4" y="166.4" transform="rotate(-90 94.4 166.4)">4</text>
<text x="84.2" y="170.9" transform="rotate(-90 84.2 170.9)">7</text>
</g>
<g font-size="1.8" fill="#0f0f0f">
<text x="134.6" y="70.1">CLK_RX_I 2</text>
<text x="134.6" y="67.6">CLK_RX_Q14</text>
<text x="135.3" y="111.4">CLK_RX_Q</text>
<text x="135.9" y="116.5">CLK_RX_I</text>
</g>
</svg>
